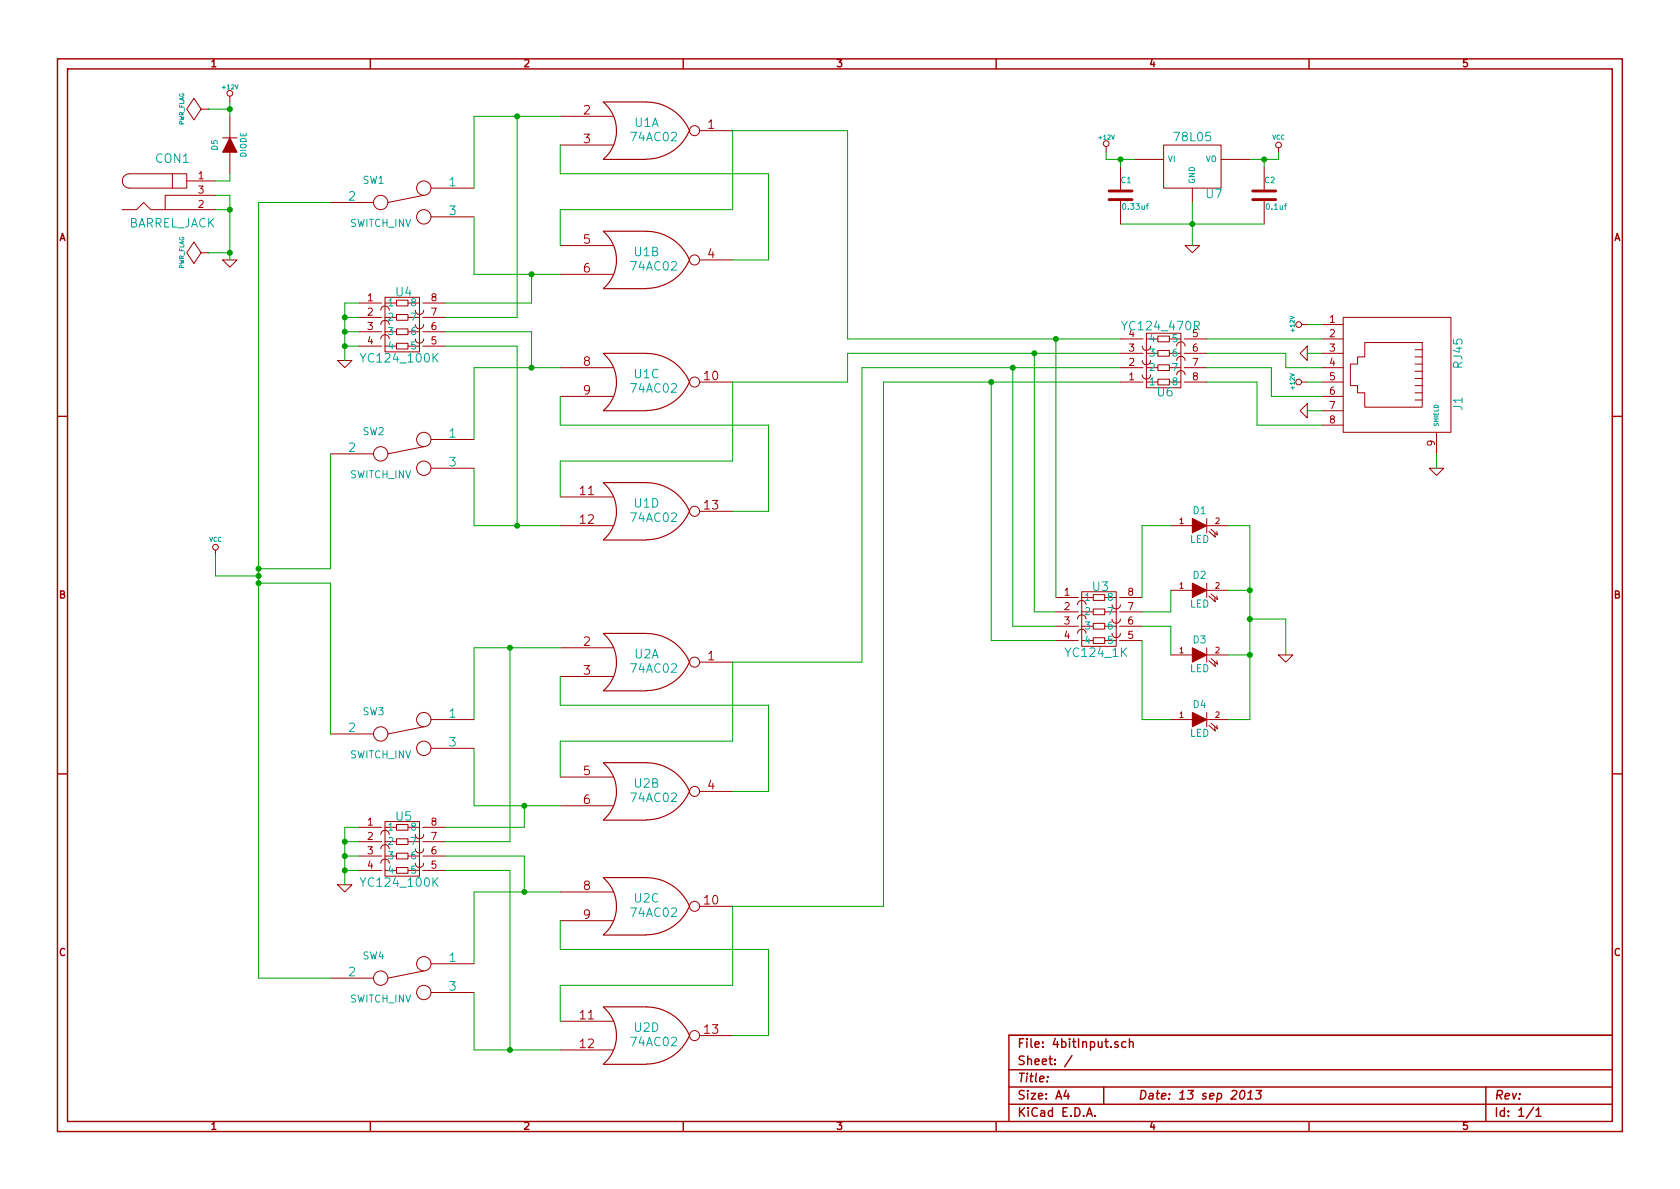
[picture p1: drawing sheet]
<svg xmlns="http://www.w3.org/2000/svg" width="297mm" height="210mm" viewBox="0 0 297 210" stroke-linecap="round" stroke-linejoin="round" font-family="sans-serif">
<g fill="none" stroke="#a00000" stroke-width=".25">
<path d="M10.2 10.4h276.6v189.7h-276.6zM11.9 12.2h273.2v186.1h-273.2zM65.5 10.4v1.8M120.8 10.4v1.8M176.1 10.4v1.8M231.4 10.4v1.8M10.2 73.6h1.7M285.1 73.6h1.7M10.2 136.8h1.7M285.1 136.8h1.7M65.5 198.3v1.8M120.8 198.3v1.8"/>
<path d="M176.1 198.3v1.8M178.4 189.2h106.7M178.4 195.3h106.7M178.4 192.2h106.7M185.2 190.4v.1M188.5 192.8l-.4 1h1M188.8 193.3v1.1M189.5 186.7l-1.3 1.9M192.1 197.4l.5-1.5 .5 1.5M192.3 197h.7M193.6 197.3v.1M195.1 192.2v3.1"/>
<path d="M197.7 184.3l-.4-.1-.2 .2 .1 .2 .5 .2v.3h-.6M199.1 184.3a.48 .48 0 0 0-.7 0v.8l.2 .1 .5-.1M199.7 184.3h.1a.36 .36 0 0 1 .6 .1v.8M199.7 183.7v1.5M219.4 193l.4-.2a.88 .88 0 0 1-.3 1.6l-.3-.3a1.19 1.19 0 0 1 .2-1.1zM220.5 194.4h.9M220.7 193.3l.5-.5-.2 1.6M222.1 192.8h1l-.6 .6 .3 .1 .2 .2-.3 .6-.6 .1-.2-.2M231.4 198.3v1.8M262.7 192.2v6.1M271.1 195.8l-1.3 2M271.6 196.3l.4-.4v1.5"/>
<path d="M271.6 197.4h.9M285.1 183.1h-106.7v15.2"/>
</g>
<g fill="none" stroke="#a00000" stroke-width=".18">
<path d="M35.6 19.3l-1.3-1.9-1.3 1.9 1.3 1.9 1.3-1.9h1.2M36.8 19.3h.1M40.6 17v1M21.6 37.1h2.5l1.3-1.3 1.3 1.3h11.4M22.9 30.8a1.26 1.26 0 0 0-1.3 1.2 1.26 1.26 0 0 0 1.3 1.3h7.6M22.9 30.7h7.6M30.5 30.7h2.5v2.6h-2.5zM33 32h5.1M38.1 34.5h-8.9v2.6M39.4 24.4h2.5M40.6 20.6v3.8M40.6 26.9v3.8"/>
<path d="M58.4 35.8h7.6M74.9 34.5l-6.3 1.3M76.2 33.3h7.6M76.2 38.3h7.6M99.1 20.6h9.4M99.1 25.6h9.4M123.7 23.1h5.8M195.6 25.9v1M198.1 29.5v4.3M198.1 35.3v4.3M200.7 28.2h5M205.7 25.6h10.2v7.7h-10.2z"/>
<path d="M210.8 33.3v2.5M215.9 28.2h5.1M223.5 29.5v4.3M223.5 35.3v4.3M226.1 26.2v.7M35.6 44.7l-1.3-1.9-1.3 1.9 1.3 1.9 1.3-1.9h1.2M36.8 44.7h.1M39.4 46h2.5l-1.3 1.2zM63.5 58.7h4M63.5 56.1h4M63.5 53.6h4M67.3 59.9a.75 .75 0 0 1 .8-.7 .75 .75 0 0 1 .7 .7"/>
<path d="M67.3 57.4a.75 .75 0 0 1 .8-.8 .75 .75 0 0 1 .7 .8M67.3 54.9a.75 .75 0 0 1 .8-.8 .75 .75 0 0 1 .7 .8M68.1 52.6h6.1v9.6h-6.1zM68.1 58.7h2M68.1 56.1h2M68.1 53.6h2M70.1 58.2h2v1h-2zM70.1 55.6h2v1h-2zM70.1 53.1h2v1h-2zM72.1 58.7h2.1M72.1 56.1h2.1M72.1 53.6h2.1"/>
<path d="M73.4 59.9a.74 .74 0 0 0 .8 .8 .74 .74 0 0 0 .7-.8M73.4 57.4a.74 .74 0 0 0 .8 .7 .74 .74 0 0 0 .7-.7M73.4 54.9a.74 .74 0 0 0 .8 .7 .74 .74 0 0 0 .7-.7M74.8 58.7h3.9M74.8 56.1h3.9M74.8 53.6h3.9M99.1 43.4h9.4M99.1 48.5h9.4M123.7 46h5.8M198.1 59.9h4M202.7 58.9h6.1v9.7h-6.1zM202.7 59.9h2"/>
<path d="M204.7 59.4h2.1v1h-2.1zM206.8 59.9h2M209.4 59.9h4M209.5 43.4h2.6l-1.3 1.3zM230.1 57.4h1M233.7 57.4h3.8M233.7 59.9h3.8M237.5 56.1h19v20.3h-19zM59.7 63.7h2.5l-1.2 1.3zM63.5 61.2h4M68.1 61.2h2M70.1 60.7h2v1h-2z"/>
<path d="M72.1 61.2h2.1M74.8 61.2h3.9M74.9 79l-6.3 1.3M76.2 77.7h7.6M99.1 65h9.4M99.1 70.1h9.4M123.7 67.6h5.8M198.1 62.5h4M198.1 65h4M198.1 67.6h4M202 61.2a.74 .74 0 0 0 .7 .7 .74 .74 0 0 0 .7-.7M202 63.7a.74 .74 0 0 0 .7 .8 .74 .74 0 0 0 .7-.8"/>
<path d="M202 66.3a.74 .74 0 0 0 .7 .7 .74 .74 0 0 0 .7-.7M202.7 62.5h2M202.7 65h2M202.7 67.6h2M204.7 62h2.1v1h-2.1zM204.7 64.5h2.1v1h-2.1zM204.7 67.1h2.1v1h-2.1zM206.8 62.5h2M206.8 65h2M206.8 67.6h2M208.1 61.2a.75 .75 0 0 1 .7-.8 .75 .75 0 0 1 .7 .8M208.1 63.7a.75 .75 0 0 1 .7-.7 .75 .75 0 0 1 .7 .7"/>
<path d="M208.1 66.3a.75 .75 0 0 1 .7-.8 .75 .75 0 0 1 .7 .8M209.4 62.5h4M209.4 65h4M209.4 67.6h4M229.9 62.5l1.2-1.3v2.5zM229.9 72.6l1.2-1.2v2.5zM230.1 67.6h1M233.7 62.5h3.8M233.7 65h3.8M233.7 67.6h3.8M233.7 70.1h3.8M233.7 72.6h3.8"/>
<path d="M233.7 75.2h3.8M241.3 60.6h10.2v11.4h-10.2v-2.5h-1.3v-1.3h-1.2v-3.8h1.2v-1.3h1.3zM250.2 61.8h1.3M250.2 63.1h1.3M250.2 64.4h1.3M250.2 65.7h1.3M250.2 66.9h1.3M250.2 68.2h1.3M250.2 69.5h1.3M250.2 70.7h1.3M254 76.4v3.9M38.1 97.3v.7"/>
<path d="M58.4 80.3h7.6M76.2 82.8h7.6M99.1 87.9h9.4M99.1 93h9.4M123.7 90.4h5.8M207 93h3.8M213.4 93h3.8M213.4 91.7v2.5M213.7 94l1.2 1-.1-.6M214.1 93.6l1.2 1-.2-.6M252.7 82.8h2.6l-1.3 1.3zM99.1 114.5h9.4"/>
<path d="M99.1 119.6h9.4M123.7 117.1h5.8M186.7 113.3h4M186.7 110.7h4M186.7 108.2h4M186.7 105.7h4M190.5 112a.75 .75 0 0 1 .8-.8 .75 .75 0 0 1 .7 .8M190.5 109.5a.75 .75 0 0 1 .8-.8 .75 .75 0 0 1 .7 .8M190.5 106.9a.75 .75 0 0 1 .8-.7 .75 .75 0 0 1 .7 .7M191.3 104.6h6.1v9.7h-6.1zM191.3 113.3h2M191.3 110.7h2"/>
<path d="M191.3 108.2h2M191.3 105.7h2M193.3 112.8h2v1h-2zM193.3 110.2h2v1h-2zM193.3 107.7h2v1h-2zM193.3 105.2h2v1h-2zM195.3 113.3h2.1M195.3 110.7h2.1M195.3 108.2h2.1M195.3 105.7h2.1M196.6 112a.74 .74 0 0 0 .8 .7 .74 .74 0 0 0 .7-.7M196.6 109.5a.74 .74 0 0 0 .8 .7 .74 .74 0 0 0 .7-.7"/>
<path d="M196.6 106.9a.74 .74 0 0 0 .8 .8 .74 .74 0 0 0 .7-.8M197.9 113.3h4M197.9 110.7h4M197.9 108.2h4M197.9 105.7h4M207 104.4h3.8M207 115.8h3.8M213.4 103.1v2.6M213.4 114.5v2.6M213.4 104.4h3.8M213.4 115.8h3.8M213.7 105.4l1.2 1-.1-.6"/>
<path d="M213.7 116.8l1.2 1.1-.1-.7M214.1 105l1.2 1-.2-.6M214.1 116.5l1.2 1-.2-.7M226.1 115.8h2.5l-1.3 1.3zM58.4 129.8h7.6M74.9 128.5l-6.3 1.3M76.2 127.2h7.6M76.2 132.3h7.6M99.1 137.4h9.4M123.7 139.9h5.8M207 127.2h3.8M213.4 127.2h3.8"/>
<path d="M213.4 126v2.5M213.7 128.3l1.2 1-.1-.7M214.1 127.9l1.2 1-.2-.6M59.7 156.5h2.5l-1.2 1.2zM63.5 153.9h4M63.5 151.4h4M63.5 148.8h4M63.5 146.3h4M67.3 152.6a.75 .75 0 0 1 .8-.7 .75 .75 0 0 1 .7 .7M67.3 150.1a.75 .75 0 0 1 .8-.8 .75 .75 0 0 1 .7 .8M67.3 147.6a.75 .75 0 0 1 .8-.8 .75 .75 0 0 1 .7 .8M68.1 145.3h6.1v9.6h-6.1z"/>
<path d="M68.1 153.9h2M68.1 151.4h2M68.1 148.8h2M68.1 146.3h2M70.1 153.4h2v1h-2zM70.1 150.9h2v1h-2zM70.1 148.3h2v1h-2zM70.1 145.8h2v1h-2zM72.1 153.9h2.1M72.1 151.4h2.1M72.1 148.8h2.1M72.1 146.3h2.1"/>
<path d="M73.4 152.6a.74 .74 0 0 0 .8 .8 .74 .74 0 0 0 .7-.8M73.4 150.1a.74 .74 0 0 0 .8 .7 .74 .74 0 0 0 .7-.7M73.4 147.6a.74 .74 0 0 0 .8 .7 .74 .74 0 0 0 .7-.7M74.8 153.9h3.9M74.8 151.4h3.9M74.8 148.8h3.9M74.8 146.3h3.9M99.1 142.5h9.4M99.1 157.7h9.4M58.4 173h7.6M74.9 171.7l-6.3 1.3M76.2 170.4h7.6"/>
<path d="M76.2 175.5h7.6M99.1 162.8h9.4M123.7 160.3h5.8M99.1 180.6h9.4M99.1 185.7h9.4M123.7 183.1h5.8"/>
<circle cx="40.6" cy="16.5" r=".51"/>
<circle cx="67.3" cy="35.8" r="1.27"/>
<circle cx="74.9" cy="33.3" r="1.27"/>
<circle cx="74.9" cy="38.3" r="1.27"/>
<circle cx="122.8" cy="23.1" r=".89"/>
<circle cx="195.6" cy="25.4" r=".51"/>
<circle cx="226.1" cy="25.6" r=".51"/>
<circle cx="122.8" cy="46" r=".89"/>
<circle cx="229.6" cy="57.4" r=".51"/>
<circle cx="74.9" cy="77.7" r="1.27"/>
<circle cx="122.8" cy="67.6" r=".89"/>
<circle cx="229.6" cy="67.6" r=".51"/>
<circle cx="38.1" cy="96.8" r=".51"/>
<circle cx="67.3" cy="80.3" r="1.27"/>
<circle cx="74.9" cy="82.8" r="1.27"/>
<circle cx="122.8" cy="90.4" r=".89"/>
<circle cx="122.8" cy="117.1" r=".89"/>
<circle cx="67.3" cy="129.8" r="1.27"/>
<circle cx="74.9" cy="127.2" r="1.27"/>
<circle cx="74.9" cy="132.3" r="1.27"/>
<circle cx="122.8" cy="139.9" r=".89"/>
<circle cx="67.3" cy="173" r="1.27"/>
<circle cx="74.9" cy="170.4" r="1.27"/>
<circle cx="74.9" cy="175.5" r="1.27"/>
<circle cx="122.8" cy="160.3" r=".89"/>
<circle cx="122.8" cy="183.1" r=".89"/>
</g>
<g fill="none" stroke="#a00000" stroke-width=".2">
<path d="M106.7 18.1a6.6 6.6 0 0 1 0 10M106.7 18l7.6 .1a8.3 8.3 0 0 1 7.6 5M106.7 28.2h7.6M121.9 23.1a8.3 8.3 0 0 1-7.6 5M106.7 40.9a6.6 6.6 0 0 1 0 10.1M106.7 51h7.6M106.7 40.9h7.6M114.3 40.9a8.3 8.3 0 0 1 7.6 5.1M121.9 45.9a8.3 8.3 0 0 1-7.6 5.1M106.7 62.5a6.6 6.6 0 0 1 0 10.1M106.7 72.6h7.6M106.7 62.5h7.6"/>
<path d="M114.3 62.5a8.3 8.3 0 0 1 7.6 5.1M121.9 67.5a8.3 8.3 0 0 1-7.6 5.1M106.7 85.4a6.6 6.6 0 0 1 0 10M106.7 85.3l7.6 .1a8.3 8.3 0 0 1 7.6 5M106.7 95.5h7.6M121.9 90.4a8.3 8.3 0 0 1-7.6 5M106.7 112.1a6.6 6.6 0 0 1 0 10M106.7 112h7.6M114.3 112a8.3 8.3 0 0 1 7.6 5.1M121.9 117.1a8.3 8.3 0 0 1-7.6 5M106.7 134.9a6.6 6.6 0 0 1 0 10.1M106.7 122.2h7.6"/>
<path d="M106.7 134.9h7.6M114.3 134.9a8.3 8.3 0 0 1 7.6 5.1M121.9 139.9a8.3 8.3 0 0 1-7.6 5.1M106.7 155.2a6.6 6.6 0 0 1 0 10.1M106.7 155.2h7.6a8.3 8.3 0 0 1 7.6 5.1M106.7 145h7.6M106.7 178.1a6.6 6.6 0 0 1 0 10.1M106.7 165.3h7.6M106.7 178h7.6M114.3 178.1a8.3 8.3 0 0 1 7.6 5.1M121.9 160.2a8.3 8.3 0 0 1-7.6 5.1M106.7 188.2h7.6"/>
<path d="M121.9 183.1a8.3 8.3 0 0 1-7.6 5.1"/>
</g>
<g fill="#a00000" stroke="#a00000" stroke-width=".18">
<path d="M210.8 91.7l2.6 1.3-2.6 1.2z"/>
<path d="M210.8 103.1l2.6 1.3-2.6 1.3z"/>
<path d="M210.8 114.5l2.6 1.3-2.6 1.3z"/>
<path d="M210.8 126l2.6 1.2-2.6 1.3z"/>
<path d="M40.6 24.4l1.3 2.5h-2.5z"/>
</g>
<g fill="none" stroke="#00a000" stroke-width=".18">
<path d="M36.8 19.3h3.8M40.6 18v2.6M38.1 34.5h2.5v11.5M38.1 37.1h2.5M40.6 30.7v1.3h-2.5M58.4 35.8h-12.7v137.2h12.7M83.8 38.3v10.2h15.3M91.4 20.6v35.5h-12.7M99.1 25.6v5.1h36.8v15.3h-6.4M99.1 20.6h-15.3v12.7M195.6 26.9v1.3h5.1M198.1 39.6h25.4"/>
<path d="M198.1 28.2v1.3M210.8 35.8v7.6M223.5 28.2v1.3M226.1 26.9v1.3h-5.1M36.8 44.7h3.8M61 58.7h2.5M61 56.1h2.5M63.5 53.6h-2.5v10.1M78.7 58.7h15.3v6.3M94 48.5v5.1h-15.3M99.1 43.4v-6.3h30.4v-14h20.4v36.8h48.2M186.7 59.9v45.8"/>
<path d="M213.4 59.9h20.3M231.1 57.4h2.6M61 61.2h2.5M78.7 61.2h12.7v31.8M99.1 70.1v5.1h36.8v15.2h-6.4M99.1 65h-15.3v12.7M175.3 67.6v45.7h11.4M179.1 65v45.7h7.6M182.9 62.5v45.7h3.8M198.1 62.5h-48.2v5.1h-20.4v13.9h-30.4v6.4M198.1 67.6h-41.9v92.7h-26.7v13.9h-30.4v6.4M198.1 65h-45.7v52.1h-22.9v14h-30.4v6.3"/>
<path d="M213.4 62.5h13.9v2.5h6.4M213.4 67.6h8.8v7.6h11.5M213.4 65h11.4v5.1h8.9M231.1 62.5h2.6M231.1 72.6h2.6M231.1 67.6h2.6M38.1 98v3.8h7.6M58.4 80.3v20.3h-12.7M83.8 82.8v10.2h15.3M207 93h-5.1v12.7M217.2 93h3.8v34.2h-3.8M254 80.3v2.5"/>
<path d="M45.7 103.1h12.7v26.7M90.2 114.5v34.3h-11.5M99.1 119.6v5.1h36.8v15.2h-6.4M99.1 114.5h-15.3v12.7M201.9 113.3v13.9h5.1M201.9 110.7h5.1v5.1M207 104.4v3.8h-5.1M217.2 115.8h3.8M217.2 104.4h3.8M221 109.5h6.3v6.3M83.8 132.3v10.2h15.3M61 153.9h2.5"/>
<path d="M61 151.4h2.5M61 148.8h2.5M63.5 146.3h-2.5v10.2M78.7 153.9h11.5v31.8M78.7 151.4h14v6.3M92.7 142.5v3.8h-14M99.1 157.7h-15.3v12.7M83.8 175.5v10.2h15.3M99.1 162.8v5.1h36.8v15.2h-6.4"/>
</g>
<g fill="#00a000" stroke="#00a000" stroke-width=".25">
<circle cx="40.6" cy="37.1" r=".41"/>
<circle cx="40.6" cy="44.7" r=".41"/>
<circle cx="186.7" cy="59.9" r=".41"/>
<circle cx="182.9" cy="62.5" r=".41"/>
<circle cx="179.1" cy="65" r=".41"/>
<circle cx="175.3" cy="67.6" r=".41"/>
<circle cx="221" cy="115.8" r=".41"/>
<circle cx="221" cy="104.4" r=".41"/>
<circle cx="221" cy="109.5" r=".41"/>
<circle cx="45.7" cy="100.6" r=".41"/>
<circle cx="45.7" cy="101.8" r=".41"/>
<circle cx="45.7" cy="103.1" r=".41"/>
<circle cx="61" cy="58.7" r=".41"/>
<circle cx="61" cy="56.1" r=".41"/>
<circle cx="61" cy="61.2" r=".41"/>
<circle cx="90.2" cy="185.7" r=".41"/>
<circle cx="61" cy="151.4" r=".41"/>
<circle cx="61" cy="148.8" r=".41"/>
<circle cx="61" cy="153.9" r=".41"/>
<circle cx="94" cy="65" r=".41"/>
<circle cx="91.4" cy="93" r=".41"/>
<circle cx="92.7" cy="157.7" r=".41"/>
<circle cx="94" cy="48.5" r=".41"/>
<circle cx="91.4" cy="20.6" r=".41"/>
<circle cx="92.7" cy="142.5" r=".41"/>
<circle cx="90.2" cy="114.5" r=".41"/>
<circle cx="223.5" cy="28.2" r=".41"/>
<circle cx="210.8" cy="39.6" r=".41"/>
<circle cx="198.1" cy="28.2" r=".41"/>
<circle cx="40.6" cy="19.3" r=".41"/>
</g>
<path d="M196.1 35.3h4.1M196.1 33.8h4.1M221.5 35.3h4.1M221.5 33.8h4.1" fill="none" stroke="#a00000" stroke-width=".51"/>
<g font-size="2.1" fill="#a00000">
<text x="103.2" y="20.3">2</text>
<text x="125.1" y="22.9">1</text>
<text x="103.2" y="25.4">3</text>
<text x="103.2" y="43.2">5</text>
<text x="125.1" y="45.7">4</text>
<text x="103.2" y="48.3">6</text>
<text x="103.2" y="64.8">8</text>
<text x="103.2" y="69.8">9</text>
<text x="124.6" y="67.3">10</text>
<text x="102.6" y="87.6">11</text>
<text x="102.6" y="92.7">12</text>
<text x="124.6" y="90.2">13</text>
<text x="103.2" y="114.3">2</text>
<text x="103.2" y="119.4">3</text>
<text x="125.1" y="116.8">1</text>
<text x="103.2" y="137.2">5</text>
<text x="103.2" y="142.2">6</text>
<text x="125.1" y="139.7">4</text>
<text x="103.2" y="157.5">8</text>
<text x="124.6" y="160">10</text>
<text x="103.2" y="162.6">9</text>
<text x="102.6" y="180.3">11</text>
<text x="102.6" y="185.4">12</text>
<text x="124.6" y="182.9">13</text>
<text x="179.9" y="185.4">File: 4bitInput.sch</text>
<text x="179.9" y="191.5">Title:</text>
<text x="179.9" y="188.4">Sheet: /</text>
<text x="179.9" y="197.6">KiCad E.D.A.</text>
<text x="179.9" y="194.5">Size: A4</text>
<text x="201.2" y="194.5">Date: 13 sep 2013</text>
<text x="264.2" y="194.5">Rev:</text>
<text x="264.2" y="197.6">Id: 1/1</text>
</g>
<g font-size="2.1" fill="#00a0a0">
<text x="112.2" y="22.5">U1A</text>
<text x="27.5" y="28.9">CON1</text>
<text x="111.7" y="25.1">74AC02</text>
<text x="207.8" y="25.1">78L05</text>
<text x="61.6" y="35.6">2</text>
<text x="79.4" y="33">1</text>
<text x="213.3" y="35.1">U7</text>
<text x="22.6" y="40.3">BARREL_JACK</text>
<text x="79.4" y="38.1">3</text>
<text x="111.7" y="47.9">74AC02</text>
<text x="112.2" y="45.4">U1B</text>
<text x="70" y="52.5">U4</text>
<text x="198.9" y="58.5">YC124_470R</text>
<text x="64.2" y="64.2">YC124_100K</text>
<text x="258.6" y="65" transform="rotate(-90 258.6 65)">RJ45</text>
<text x="111.7" y="69.5">74AC02</text>
<text x="112.2" y="67">U1C</text>
<text x="204.6" y="70.2">U6</text>
<text x="79.4" y="77.5">1</text>
<text x="258.6" y="72.5" transform="rotate(-90 258.6 72.5)">J1</text>
<text x="61.6" y="80">2</text>
<text x="79.4" y="82.5">3</text>
<text x="112.2" y="89.8">U1D</text>
<text x="111.7" y="92.4">74AC02</text>
<text x="193.2" y="104.6">U3</text>
<text x="111.7" y="119">74AC02</text>
<text x="112.2" y="116.5">U2A</text>
<text x="188.6" y="116.3">YC124_1K</text>
<text x="61.6" y="129.5">2</text>
<text x="79.4" y="127">1</text>
<text x="79.4" y="132.1">3</text>
<text x="111.7" y="141.9">74AC02</text>
<text x="112.2" y="139.4">U2B</text>
<text x="70" y="145.2">U5</text>
<text x="64.2" y="156.9">YC124_100K</text>
<text x="112.2" y="159.7">U2C</text>
<text x="111.7" y="162.2">74AC02</text>
<text x="61.6" y="172.7">2</text>
<text x="79.4" y="170.2">1</text>
<text x="79.4" y="175.3">3</text>
<text x="111.7" y="185.1">74AC02</text>
<text x="112.2" y="182.5">U2D</text>
</g>
<g font-size="1.8" fill="#a00000">
<text x="37.3" y="11.9">1</text>
<text x="92.7" y="11.9">2</text>
<text x="148" y="11.9">3</text>
<text x="203.3" y="11.9">4</text>
<text x="258.6" y="11.9">5</text>
<text x="35.1" y="31.7">1</text>
<text x="35.1" y="34.3">3</text>
<text x="35.1" y="36.8">2</text>
<text x="10.4" y="42.7">A</text>
<text x="285.3" y="42.7">A</text>
<text x="65" y="53.3">1</text>
<text x="76.3" y="53.3">8</text>
<text x="65" y="55.9">2</text>
<text x="65" y="58.4">3</text>
<text x="76.3" y="58.4">6</text>
<text x="76.3" y="55.9">7</text>
<text x="199.6" y="59.7">4</text>
<text x="210.9" y="59.7">5</text>
<text x="235.1" y="57.1">1</text>
<text x="235.1" y="59.7">2</text>
<text x="65" y="61">4</text>
<text x="76.3" y="61">5</text>
<text x="199.6" y="64.8">2</text>
<text x="199.6" y="62.2">3</text>
<text x="210.9" y="62.2">6</text>
<text x="210.9" y="64.8">7</text>
<text x="235.1" y="62.2">3</text>
<text x="235.1" y="64.8">4</text>
<text x="199.6" y="67.3">1</text>
<text x="210.9" y="67.3">8</text>
<text x="235.1" y="67.3">5</text>
<text x="235.1" y="69.8">6</text>
<text x="235.1" y="72.4">7</text>
<text x="235.1" y="74.9">8</text>
<text x="253.7" y="78.8" transform="rotate(-90 253.7 78.8)">9</text>
<text x="10.4" y="105.9">B</text>
<text x="188.2" y="105.4">1</text>
<text x="188.2" y="107.9">2</text>
<text x="199.4" y="107.9">7</text>
<text x="199.4" y="105.4">8</text>
<text x="285.3" y="105.9">B</text>
<text x="188.2" y="110.5">3</text>
<text x="188.2" y="113">4</text>
<text x="199.4" y="113">5</text>
<text x="199.4" y="110.5">6</text>
<text x="65" y="146">1</text>
<text x="65" y="148.6">2</text>
<text x="76.3" y="148.6">7</text>
<text x="76.3" y="146">8</text>
<text x="65" y="151.1">3</text>
<text x="65" y="153.7">4</text>
<text x="76.3" y="153.7">5</text>
<text x="76.3" y="151.1">6</text>
<text x="10.4" y="169.1">C</text>
<text x="285.3" y="169.1">C</text>
<text x="37.3" y="199.8">1</text>
<text x="92.7" y="199.8">2</text>
<text x="148" y="199.8">3</text>
<text x="203.3" y="199.8">4</text>
<text x="258.6" y="199.8">5</text>
</g>
<g font-size="1.8" fill="#00a0a0">
<text x="64.1" y="32.6">SW1</text>
<text x="61.9" y="40.2">SWITCH_INV</text>
<text x="68.5" y="54.2">1</text>
<text x="68.5" y="56.8">2</text>
<text x="68.5" y="59.3">3</text>
<text x="72.7" y="59.3">6</text>
<text x="72.7" y="56.8">7</text>
<text x="72.7" y="54.2">8</text>
<text x="68.5" y="61.8">4</text>
<text x="72.7" y="61.8">5</text>
<text x="203.1" y="65.7">2</text>
<text x="203.1" y="63.1">3</text>
<text x="203.1" y="60.6">4</text>
<text x="207.4" y="60.6">5</text>
<text x="207.4" y="63.1">6</text>
<text x="207.4" y="65.7">7</text>
<text x="203.1" y="68.2">1</text>
<text x="207.4" y="68.2">8</text>
<text x="64.1" y="77">SW2</text>
<text x="61.9" y="84.6">SWITCH_INV</text>
<text x="211" y="91">D1</text>
<text x="210.3" y="96.1">LED</text>
<text x="191.7" y="106.3">1</text>
<text x="195.9" y="106.3">8</text>
<text x="210.3" y="107.5">LED</text>
<text x="211" y="102.4">D2</text>
<text x="191.7" y="108.8">2</text>
<text x="191.7" y="111.4">3</text>
<text x="191.7" y="113.9">4</text>
<text x="195.9" y="113.9">5</text>
<text x="195.9" y="111.4">6</text>
<text x="195.9" y="108.8">7</text>
<text x="211" y="113.8">D3</text>
<text x="210.3" y="118.9">LED</text>
<text x="211" y="125.3">D4</text>
<text x="64.1" y="126.5">SW3</text>
<text x="210.3" y="130.3">LED</text>
<text x="61.9" y="134.2">SWITCH_INV</text>
<text x="68.5" y="146.9">1</text>
<text x="68.5" y="149.5">2</text>
<text x="72.7" y="149.5">7</text>
<text x="72.7" y="146.9">8</text>
<text x="68.5" y="152">3</text>
<text x="68.5" y="154.6">4</text>
<text x="72.7" y="154.6">5</text>
<text x="72.7" y="152">6</text>
<text x="64.1" y="169.7">SW4</text>
<text x="61.9" y="177.3">SWITCH_INV</text>
</g>
<g font-size="1.4" fill="#00a0a0">
<text x="38.5" y="26.5" transform="rotate(-90 38.5 26.5)">D5</text>
<text x="43.6" y="27.9" transform="rotate(-90 43.6 27.9)">DIODE</text>
<text x="206.5" y="28.7">VI</text>
<text x="213.1" y="28.7">VO</text>
<text x="198.2" y="32.4">C1</text>
<text x="211.3" y="32.5" transform="rotate(-90 211.3 32.5)">GND</text>
<text x="223.6" y="32.4">C2</text>
<text x="198.7" y="37.1">0.33uf</text>
<text x="224" y="37.1">0.1uf</text>
</g>
<g font-size="1.4" fill="#a00000">
<text x="208.5" y="92.7">1</text>
<text x="214.9" y="92.7">2</text>
<text x="208.5" y="104.1">1</text>
<text x="214.9" y="104.1">2</text>
<text x="208.5" y="115.6">1</text>
<text x="214.9" y="115.6">2</text>
<text x="208.5" y="127">1</text>
<text x="214.9" y="127">2</text>
</g>
<g font-size="1.1" fill="#00a0a0">
<text x="39.4" y="15.8">+12V</text>
<text x="32.6" y="22.2" transform="rotate(-90 32.6 22.2)">PWR_FLAG</text>
<text x="194.3" y="24.7">+12V</text>
<text x="224.9" y="24.7">VCC</text>
<text x="32.6" y="47.6" transform="rotate(-90 32.6 47.6)">PWR_FLAG</text>
<text x="228.9" y="58.6" transform="rotate(-90 228.9 58.6)">+12V</text>
<text x="228.9" y="68.8" transform="rotate(-90 228.9 68.8)">+12V</text>
<text x="254.4" y="75.4" transform="rotate(-90 254.4 75.4)">SHIELD</text>
<text x="37" y="95.8">VCC</text>
</g>
</svg>
